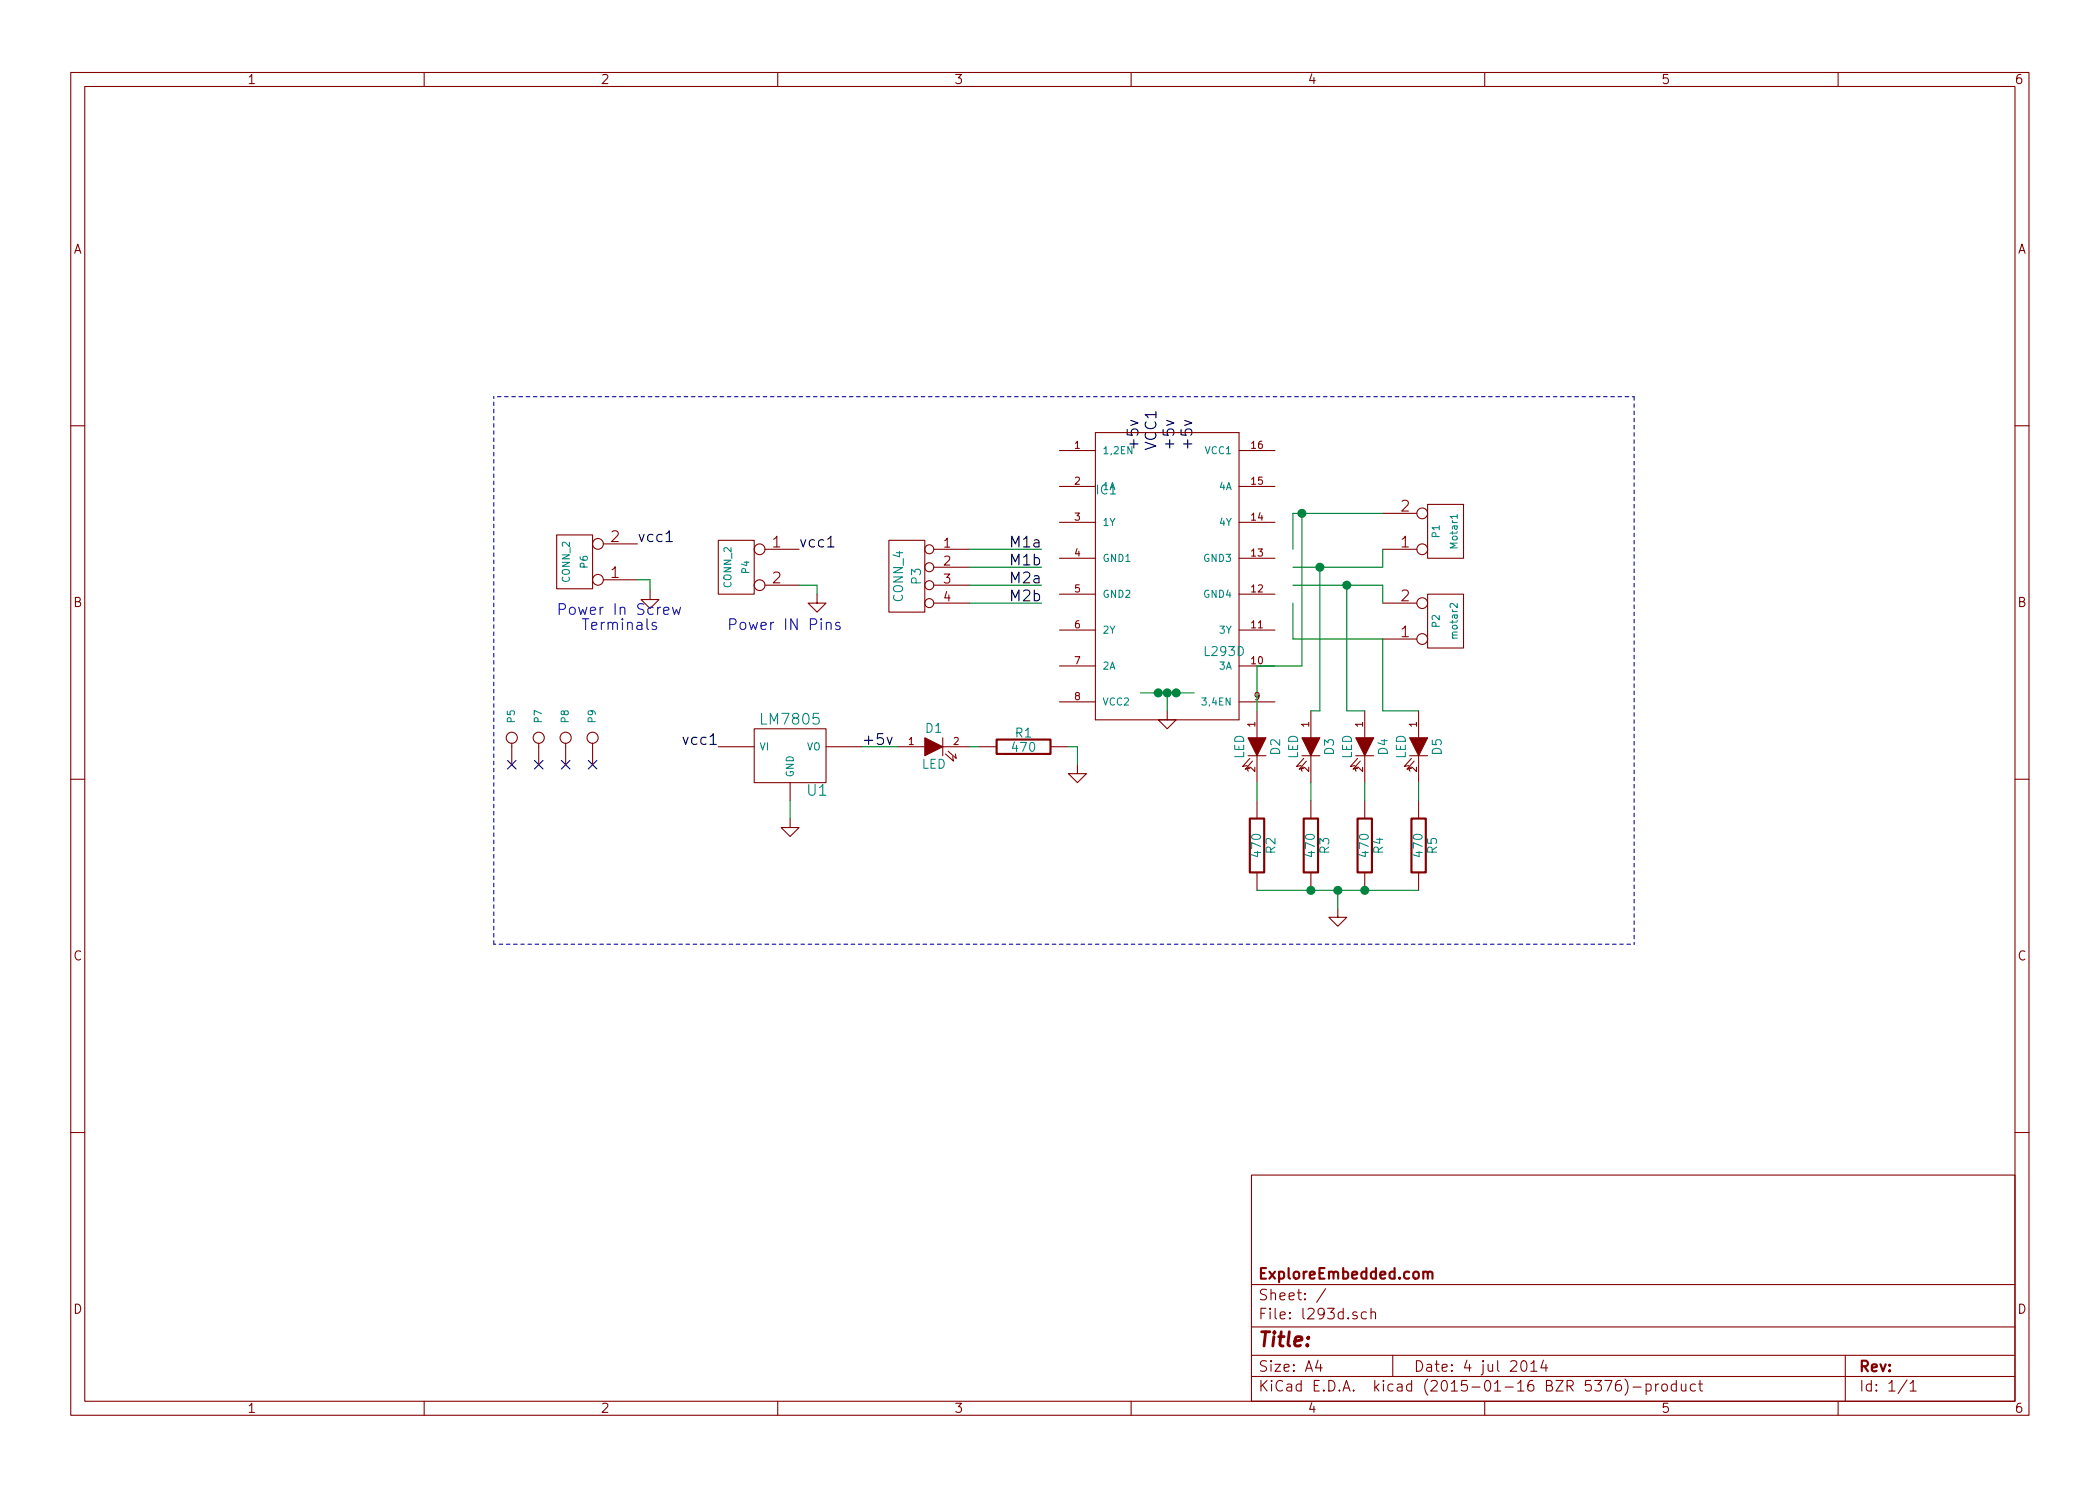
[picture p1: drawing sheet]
<svg xmlns="http://www.w3.org/2000/svg" width="297mm" height="210mm" viewBox="0 0 297 210" stroke-linecap="round" stroke-linejoin="round" font-family="sans-serif">
<g fill="none" stroke="#840000" stroke-width=".15">
<path d="M10 10.3h277v189.9h-277zM12 12.2h273v186.1h-273zM60 10.3v1.9M110 10.3v1.9M160 10.3v1.9M210 10.3v1.9M260 10.3v1.9M10 60.2h2M78.7 75.7h5.1v7.6h-5.1zM85.3 77h4.9M101.6 76.4h5.1v7.7h-5.1zM108.2 77.7h4.8"/>
<path d="M125.7 76.4h5.1v10.2h-5.1zM132.1 77.7h5.1M149.9 63.7h5M149.9 68.8h5M149.9 73.9h5M149.9 79h5M154.9 61.2h20.4v40.6h-20.4zM175.3 63.7h5M175.3 68.8h5M175.3 73.9h5M175.3 79h5M195.6 77.7h4.8"/>
<path d="M195.6 72.6h4.8M201.9 71.4h5.1v7.6h-5.1zM285 60.2h2M85.3 82h4.9M91.9 83.6v1.2h1.3l-1.3 1.3-1.2-1.3h1.2M108.2 82.8h4.8M115.6 84.1v1.2h1.2l-1.2 1.3-1.3-1.3h1.3M132.1 80.3h5.1M132.1 82.8h5.1M132.1 85.3h5.1M149.9 84.1h5M149.9 89.1h5"/>
<path d="M149.9 94.2h5M149.9 99.3h5M175.3 84.1h5M175.3 89.1h5M175.3 94.2h5M175.3 99.3h5M195.6 85.3h4.8M195.6 90.4h4.8M201.9 84.1h5.1v7.6h-5.1zM10 110.3h2M72.4 105.2v3M76.2 105.2v3"/>
<path d="M80 105.2v3M83.8 105.2v3M101.6 105.7h5.1M106.7 103.1h10.1v7.6h-10.1zM111.8 115.8v1.3h1.2l-1.2 1.3-1.3-1.3h1.3M111.8 110.7v2.6M116.8 105.7h5.1M127 105.7h3.8M133.3 105.7h3.9M133.3 104.4v2.5M133.7 106.7l1.2 1-.2-.6M134.1 106.3l1.2 1-.2-.6"/>
<path d="M138.4 105.7h2.6M148.6 105.7h2.5M152.4 108.2v1.3h1.3l-1.3 1.2-1.3-1.2h1.3M165.1 100.6v1.2h1.3l-1.3 1.3-1.3-1.3h1.3M176.5 106.9h2.6M176.8 107.3l-1 1.2 .6-.2M177.2 107.7l-1.1 1.1 .7-.1M177.8 100.6v3.8M177.8 106.9v3.8M177.8 113.3v2.5M184.1 106.9h2.6M184.4 107.3l-1 1.2 .6-.2"/>
<path d="M184.8 107.7l-1 1.1 .6-.1M185.4 100.6v3.8M185.4 106.9v3.8M185.4 113.3v2.5M191.8 106.9h2.5M192 107.3l-1 1.2 .6-.2M192.4 107.7l-1 1.1 .6-.1M193 100.6v3.8M193 106.9v3.8M193 113.3v2.5M199.4 106.9h2.5M199.6 107.3l-1 1.2 .7-.2"/>
<path d="M200 107.7l-1 1.1 .6-.1M200.7 100.6v3.8M200.7 106.9v3.8M200.7 113.3v2.5M285 110.3h2M177.8 123.4v2.6M185.4 123.4v2.6M189.2 128.5v1.3h1.3l-1.3 1.3-1.2-1.3h1.2M193 123.4v2.6M200.7 123.4v2.6M10 160.2h2M177 166.3h108v32h-108z"/>
<path d="M285 160.2h2M60 198.3v1.9M110 198.3v1.9M160 198.3v1.9M177 194.8h108M177 191.8h108M177 187.8h108M177 181.8h108M186.4 192.5l-.3 1h.9M186.8 193v1M187.5 182.3l-1.3 2M193.3 185.7l-.5-.1-.2 .3v.6l.2 .1 .5-.1"/>
<path d="M193.9 185.7a.38 .38 0 0 1 .7 .1v.8M193.9 185.1v1.5M197 191.8v3M210 198.3v1.9M215.3 192.7a.35 .35 0 0 1 .3-.2 .35 .35 0 0 1 .3 .3 .77 .77 0 0 1-.4 1.2 .9 .9 0 0 1-.2-1.3zM216.5 193l.5-.5v1.5M216.5 194h.9M218.3 192.5l-.3 1h.9M218.7 193v1M227 195.3h1l-.6 1.5M229.2 195.3a.59 .59 0 0 0-.7 .7l.1 .7 .2 .1h.3l.2-.1 .1-.5-.2-.2-.4-.1-.3 .3M229.8 195.1a1.71 1.71 0 0 1 0 2.3"/>
<path d="M231 196.3h1.1M232.8 195.9a.48 .48 0 0 1 .7 .1l.1 .1-.1 .6a.48 .48 0 0 1-.7 0M232.8 195.8v1.5M234.2 195.8v1M234.6 195.8l-.3 .1-.1 .2M235.1 196a.41 .41 0 0 1 .7 .1v.4a.41 .41 0 0 1-.4 .3 .41 .41 0 0 1-.3-.3zM237.1 195.9l-.4-.1-.3 .3 .1 .6 .2 .1 .4-.1M237.1 195.3v1.5M237.8 195.8l.1 .9a.4 .4 0 0 0 .6 0M238.5 195.8v1M239.8 195.9l-.4-.1-.3 .3 .1 .6 .2 .1 .4-.1M240.3 195.8h.5"/>
<path d="M240.5 195.3v1.3l.2 .2h.1M260 198.3v1.9M261 191.8v6.5M269.7 195.2l-1.2 2M270.2 195.8l.4-.5v1.5M270.2 196.8h.8"/>
<circle cx="84.6" cy="77" r=".76"/>
<circle cx="107.4" cy="77.7" r=".76"/>
<circle cx="131.4" cy="77.7" r=".63"/>
<circle cx="201.2" cy="72.6" r=".76"/>
<circle cx="201.2" cy="77.7" r=".76"/>
<circle cx="84.6" cy="82" r=".76"/>
<circle cx="107.4" cy="82.8" r=".76"/>
<circle cx="131.4" cy="85.3" r=".63"/>
<circle cx="131.4" cy="80.3" r=".63"/>
<circle cx="131.4" cy="82.8" r=".63"/>
<circle cx="201.2" cy="90.4" r=".76"/>
<circle cx="201.2" cy="85.3" r=".76"/>
<circle cx="72.4" cy="104.4" r=".79"/>
<circle cx="76.2" cy="104.4" r=".79"/>
<circle cx="80" cy="104.4" r=".79"/>
<circle cx="83.8" cy="104.4" r=".79"/>
</g>
<path d="M141 104.6h7.6v2.1h-7.6zM176.8 115.8h2v7.6h-2zM184.4 115.8h2v7.6h-2zM192 115.8h2.1v7.6h-2.1zM199.6 115.8h2.1v7.6h-2.1zM201.3 180.1a.38 .38 0 0 1 .7 0v.8M202 180.1a.36 .36 0 0 1 .3-.2 .36 .36 0 0 1 .3 .2v.8" fill="none" stroke="#840000" stroke-width=".3"/>
<path d="M159.9 59.5l1.1 .3-1.1 .4M165 59.5l1 .3-1 .4M167.6 59.5l1 .3-1 .4M94.2 76.6h.9M117.1 77.4h.9M125.5 104.3l.3 1 .4-1" fill="none" stroke="#000" stroke-width=".15"/>
<path d="M71.8 107.6l1.2 1.2M73 107.6l-1.2 1.2M75.6 107.6l1.2 1.2M76.8 107.6l-1.2 1.2M79.4 107.6l1.2 1.2M80.6 107.6l-1.2 1.2M83.2 107.6l1.2 1.2M84.4 107.6l-1.2 1.2" fill="none" stroke="#000084" stroke-width=".15"/>
<g fill="#840000" stroke="#840000" stroke-width=".15">
<path d="M130.8 104.4l2.5 1.3-2.5 1.2z"/>
<path d="M176.5 104.4h2.6l-1.3 2.5z"/>
<path d="M184.1 104.4h2.6l-1.3 2.5z"/>
<path d="M191.8 104.4h2.5l-1.3 2.5z"/>
<path d="M199.4 104.4h2.5l-1.2 2.5z"/>
</g>
<path d="M206.1 72.8v.5M206.1 85.4v.6l-.7-.6h-.2l-.1 .2 .1 .3" fill="none" stroke="#008484" stroke-width=".15"/>
<g fill="none" stroke="#008400" stroke-width=".15">
<path d="M137.2 77.7h10.1M184.1 72.6v21.6h-6.3v6.4M195.6 72.6h-12.7v5.1M195.6 77.7v2.6h-12.7M90.2 82h1.7v1.6M113 82.8h2.6v1.3M137.2 80.3h10.1M137.2 82.8h10.1M137.2 85.3h10.1M161.3 98h7.6M165.1 98v2.6M182.9 85.3v5.1h12.7v10.2h5.1"/>
<path d="M182.9 82.8h12.7v2.5M186.7 80.3v20.3h-1.3M190.5 82.8v17.8h2.5M111.8 113.3v2.5M121.9 105.7h5.1M137.2 105.7h1.2M151.1 105.7h1.3v2.5M177.8 110.7v2.6M185.4 110.7v2.6M193 110.7v2.6M200.7 110.7v2.6M177.8 126h22.9"/>
<path d="M189.2 126v2.5"/>
</g>
<g fill="#008400" stroke="#008400" stroke-width=".25">
<circle cx="163.8" cy="98" r=".51"/>
<circle cx="166.4" cy="98" r=".51"/>
<circle cx="165.1" cy="98" r=".51"/>
<circle cx="184.2" cy="72.6" r=".51"/>
<circle cx="186.7" cy="80.3" r=".51"/>
<circle cx="190.5" cy="82.8" r=".51"/>
<circle cx="193" cy="126" r=".51"/>
<circle cx="185.4" cy="126" r=".51"/>
<circle cx="189.2" cy="126" r=".51"/>
</g>
<path d="M90.1 88.1h.2h.4l.1 1M90.8 88.4l-.5 .1a.3 .3 0 0 0-.2 .3 .3 .3 0 0 0 .2 .3l.5-.1M91.5 87.5v1.4l.2 .2M92.8 88.1h-.3l-.3 .2 .1 .2 .5 .1 .1 .2-.1 .2-.1 .1-.5-.1M93.9 86.4l.7-.1-.1-.3-.4-.1-.2 .3 .1 .7h.1h.4M95.1 85.9l.3 1 .3-.7 .3 .7 .3-1M116.9 88.2a.38 .38 0 0 1 .7 .1v.8M118.8 88.1h-.4l-.2 .2 .1 .2 .5 .1v.2v.2l-.2 .1-.4-.1" fill="none" stroke="#0000c2" stroke-width=".15"/>
<path d="M69.8 56.1v77.5M231.1 56.1h-161.3M69.8 133.6h161.3M231.1 133.6v-77.5" fill="none" stroke="#0000c2" stroke-width=".15" stroke-dasharray=".5" stroke-dashoffset=".3"/>
<text font-size="2.8" fill="#840000" x="178" y="190.5">Title:</text>
<g font-size="2.1">
<text x="161" y="63.7" transform="rotate(-90 161 63.7)">+5v</text>
<text x="163.6" y="63.7" transform="rotate(-90 163.6 63.7)">VCC1</text>
<text x="166.1" y="63.7" transform="rotate(-90 166.1 63.7)">+5v</text>
<text x="168.7" y="63.7" transform="rotate(-90 168.7 63.7)">+5v</text>
<text x="90.2" y="76.7">vcc1</text>
<text x="113" y="77.5">vcc1</text>
<text x="143.2" y="77.5">M1a</text>
<text x="143.1" y="80">M1b</text>
<text x="143.2" y="82.5">M2a</text>
<text x="143.1" y="85.1">M2b</text>
<text x="96.9" y="105.4">vcc1</text>
<text x="121.9" y="105.4">+5v</text>
</g>
<g font-size="2.1" fill="#840000">
<text x="86.4" y="76.7">2</text>
<text x="109.3" y="77.5">1</text>
<text x="198.2" y="77.5">1</text>
<text x="198.2" y="72.4">2</text>
<text x="86.4" y="81.8">1</text>
<text x="109.3" y="82.5">2</text>
<text x="198.2" y="85.1">2</text>
<text x="198.2" y="90.2">1</text>
<text x="178" y="184">Sheet: /</text>
<text x="178" y="181">ExploreEmbedded.com</text>
<text x="178" y="186.7">File: l293d.sch</text>
<text x="178" y="196.9">KiCad E.D.A. kicad (2015-01-16 BZR 5376)-product</text>
<text x="178" y="194.1">Size: A4</text>
<text x="200" y="194.1">Date: 4 jul 2014</text>
<text x="263" y="194.1">Rev:</text>
<text x="263" y="196.9">Id: 1/1</text>
</g>
<g font-size="2.1" fill="#0000c2">
<text x="78.7" y="87">Power In Screw</text>
<text x="80.5" y="89.1">Terminals</text>
<text x="102.9" y="89.1">Power IN Pins</text>
</g>
<g font-size="2.1" fill="#008484">
<text x="107.9" y="102.5">LM7805</text>
<text x="114.2" y="112.6">U1</text>
</g>
<g font-size="1.8" fill="#840000">
<text x="35" y="11.9">1</text>
<text x="85" y="11.9">2</text>
<text x="135" y="11.9">3</text>
<text x="185" y="11.9">4</text>
<text x="235" y="11.9">5</text>
<text x="285" y="11.9">6</text>
<text x="10.4" y="35.9">A</text>
<text x="285.4" y="35.9">A</text>
<text x="133.5" y="77.5">1</text>
<text x="133.5" y="80">2</text>
<text x="133.5" y="82.5">3</text>
<text x="10.4" y="85.9">B</text>
<text x="133.5" y="85.1">4</text>
<text x="285.4" y="85.9">B</text>
<text x="10.4" y="135.9">C</text>
<text x="285.4" y="135.9">C</text>
<text x="10.4" y="185.9">D</text>
<text x="285.4" y="185.9">D</text>
<text x="35" y="199.9">1</text>
<text x="85" y="199.9">2</text>
<text x="135" y="199.9">3</text>
<text x="185" y="199.9">4</text>
<text x="235" y="199.9">5</text>
<text x="285" y="199.9">6</text>
</g>
<g font-size="1.8" fill="#008484">
<text x="155.1" y="69.9">IC1</text>
<text x="130.3" y="82.6" transform="rotate(-90 130.3 82.6)">P3</text>
<text x="127.7" y="85.1" transform="rotate(-90 127.7 85.1)">CONN_4</text>
<text x="170.5" y="92.8">L293D</text>
<text x="131" y="103.7">D1</text>
<text x="143.3" y="106.4">470</text>
<text x="143.7" y="104.3">R1</text>
<text x="176" y="107.4" transform="rotate(-90 176 107.4)">LED</text>
<text x="181.1" y="106.8" transform="rotate(-90 181.1 106.8)">D2</text>
<text x="183.6" y="107.4" transform="rotate(-90 183.6 107.4)">LED</text>
<text x="188.7" y="106.8" transform="rotate(-90 188.7 106.8)">D3</text>
<text x="191.2" y="107.4" transform="rotate(-90 191.2 107.4)">LED</text>
<text x="196.3" y="106.8" transform="rotate(-90 196.3 106.8)">D4</text>
<text x="198.8" y="107.4" transform="rotate(-90 198.8 107.4)">LED</text>
<text x="203.9" y="106.8" transform="rotate(-90 203.9 106.8)">D5</text>
<text x="130.3" y="108.8">LED</text>
<text x="178.4" y="121.1" transform="rotate(-90 178.4 121.1)">470</text>
<text x="180.4" y="120.7" transform="rotate(-90 180.4 120.7)">R2</text>
<text x="186" y="121.1" transform="rotate(-90 186 121.1)">470</text>
<text x="188" y="120.7" transform="rotate(-90 188 120.7)">R3</text>
<text x="193.6" y="121.1" transform="rotate(-90 193.6 121.1)">470</text>
<text x="195.6" y="120.7" transform="rotate(-90 195.6 120.7)">R4</text>
<text x="201.2" y="121.1" transform="rotate(-90 201.2 121.1)">470</text>
<text x="203.3" y="120.7" transform="rotate(-90 203.3 120.7)">R5</text>
</g>
<g font-size="1.4" fill="#840000">
<text x="152" y="63.5">1</text>
<text x="177" y="63.5">16</text>
<text x="152" y="68.6">2</text>
<text x="177" y="68.6">15</text>
<text x="152" y="73.7">3</text>
<text x="177" y="73.7">14</text>
<text x="152" y="78.7">4</text>
<text x="152" y="83.8">5</text>
<text x="177" y="83.8">12</text>
<text x="177" y="78.7">13</text>
<text x="152" y="88.9">6</text>
<text x="177" y="88.9">11</text>
<text x="152" y="94">7</text>
<text x="177" y="94">10</text>
<text x="152" y="99.1">8</text>
<text x="177.4" y="99.1">9</text>
<text x="128.5" y="105.4">1</text>
<text x="134.9" y="105.4">2</text>
<text x="177.5" y="102.9" transform="rotate(-90 177.5 102.9)">1</text>
<text x="185.2" y="102.9" transform="rotate(-90 185.2 102.9)">1</text>
<text x="192.8" y="102.9" transform="rotate(-90 192.8 102.9)">1</text>
<text x="200.4" y="102.9" transform="rotate(-90 200.4 102.9)">1</text>
<text x="177.5" y="109.2" transform="rotate(-90 177.5 109.2)">2</text>
<text x="185.2" y="109.2" transform="rotate(-90 185.2 109.2)">2</text>
<text x="192.8" y="109.2" transform="rotate(-90 192.8 109.2)">2</text>
<text x="200.4" y="109.2" transform="rotate(-90 200.4 109.2)">2</text>
</g>
<g font-size="1.4" fill="#008484">
<text x="156" y="64.3">1,2EN</text>
<text x="170.5" y="64.3">VCC1</text>
<text x="156" y="69.3">1A</text>
<text x="172.4" y="69.3">4A</text>
<text x="156" y="74.4">1Y</text>
<text x="172.5" y="74.4">4Y</text>
<text x="203.6" y="76" transform="rotate(-90 203.6 76)">P1</text>
<text x="206.2" y="77.5" transform="rotate(-90 206.2 77.5)">Motar1</text>
<text x="80.6" y="82.4" transform="rotate(-90 80.6 82.4)">CONN_2</text>
<text x="83.1" y="80.4" transform="rotate(-90 83.1 80.4)">P6</text>
<text x="103.5" y="83.1" transform="rotate(-90 103.5 83.1)">CONN_2</text>
<text x="106" y="81.1" transform="rotate(-90 106 81.1)">P4</text>
<text x="156" y="79.5">GND1</text>
<text x="170.3" y="79.5">GND3</text>
<text x="156" y="84.6">GND2</text>
<text x="156" y="89.7">2Y</text>
<text x="170.3" y="84.6">GND4</text>
<text x="172.5" y="89.7">3Y</text>
<text x="203.6" y="88.7" transform="rotate(-90 203.6 88.7)">P2</text>
<text x="156" y="94.7">2A</text>
<text x="172.4" y="94.7">3A</text>
<text x="206.2" y="90.2" transform="rotate(-90 206.2 90.2)">motar2</text>
<text x="156" y="99.8">VCC2</text>
<text x="170.3" y="99.8">3,4EN</text>
<text x="72.8" y="102.2" transform="rotate(-90 72.8 102.2)">P5</text>
<text x="76.6" y="102.2" transform="rotate(-90 76.6 102.2)">P7</text>
<text x="80.4" y="102.2" transform="rotate(-90 80.4 102.2)">P8</text>
<text x="84.3" y="102.2" transform="rotate(-90 84.3 102.2)">P9</text>
<text x="107.4" y="106.2">VI</text>
<text x="114" y="106.2">VO</text>
<text x="112.3" y="110" transform="rotate(-90 112.3 110)">GND</text>
</g>
</svg>
